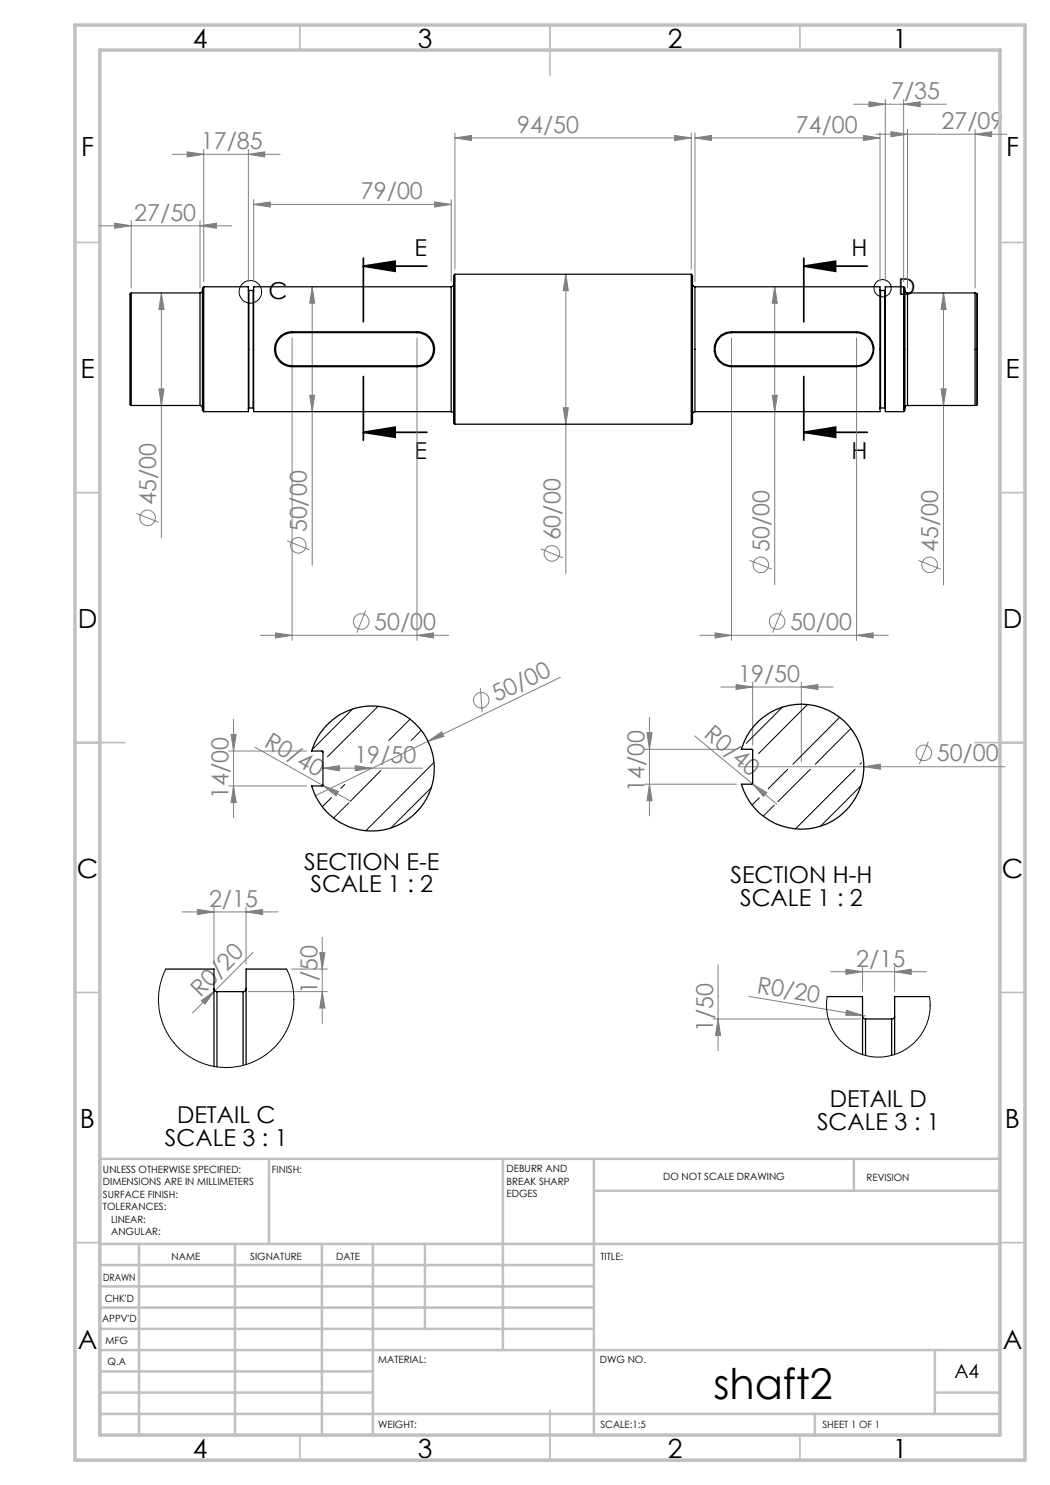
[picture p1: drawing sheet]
<svg xmlns="http://www.w3.org/2000/svg" width="210mm" height="297mm" viewBox="0 0 210 297" stroke-linecap="round" stroke-linejoin="round" font-family="sans-serif">
<g fill="none" stroke="#808080" stroke-width=".2">
<path d="M177.1 19.9v36.4M180.7 19.9v36.4M34.4 30.9h21.6M37.4 30.4l3.3 .5-3.3 .5zM40.7 29.9v26.4M49.7 30.9l3.3-.5v1zM49.7 29.9v26.4M50.7 39.9v16.4M90.2 39.9v16.4M91 27.6l3.3-.5v1zM91 26.6v27.2M91 27.6h47.3"/>
<path d="M134.9 27.1l3.4 .5-3.4 .5zM138.3 26.6v27.2M139 27.6l3.3-.5v1zM139 27.6h37M139 26.6v29.7M170.7 20.8h18.6M172.7 27.1l3.3 .5-3.3 .5zM173.8 20.4l3.3 .4-3.3 .5zM175.2 26.8h26.2M176 26.6v29.7M178.2 26.3l3.3 .5-3.3 .5zM180.7 20.8l3.3-.4v.9z"/>
<path d="M181.5 25.9v31.7M195 26.8l3.3-.5v1zM195 25.9v31.7M19.9 45.2h26.5M22.9 44.6l3.3 .6-3.3 .4zM26.2 44.1v13.5M32.3 58.6l.5 3.3h-1zM32.3 58.6v49M40 45.2l3.3-.6v1zM40 44.1v13.5M50.7 40.9l3.3-.5v1zM50.7 40.9h39.5"/>
<path d="M62.4 57.4l.5 3.2h-1zM62.4 57.4v55.7M86.9 40.4l3.3 .5-3.3 .5zM113.2 54.9l.5 3.2h-1.1zM113.2 54.9v59.8M154.9 57.4l.6 3.2h-1.1zM154.9 57.4v59.6M188.7 58.6l.5 3.3h-1zM188.7 58.6v58.4M31.8 77.8h1l-.5 3.3zM58.4 67.6v60.5M61.9 79.1h1l-.5 3.2z"/>
<path d="M83.4 67.6v60.5M146.3 67.6v60.5M154.4 79.1h1.1l-.6 3.2zM171.3 67.6v60.5M188.2 77.8h1l-.5 3.3zM112.6 81.6h1.1l-.5 3.2zM27.3 102.7l4.4 1.8M57.4 108.2l4.5 1.8M108.2 109.8l4.4 1.8M149.9 112.1l4.5 1.7M183.7 112.1l4.4 1.7M52.1 127.1h37.6"/>
<path d="M55.1 126.6l3.3 .5-3.3 .5zM73.1 122.1l-1.7 4.4M83.4 127.1l3.3-.5v1zM96.1 137.7l.3 4.7M112.1 135.5l-26.5 12.8M139.9 127.1h37.8M143 126.6l3.3 .5-3.3 .5zM144.2 137.4h22.4M147.2 136.9l3.3 .5-3.3 .5zM150.5 136.4v12.6M156.3 122.1l-1.8 4.4M160.3 136.4v15.9"/>
<path d="M160.3 137.4l3.3-.5v1zM171.3 127.1l3.3-.5v1zM45.7 150.2h15.6M45.7 157.2h15.6M46.2 146.9h1l-.5 3.3zM46.7 157.2l.5 3.3h-1zM46.7 143.9v19.6M51 149.4l13.6 7.7M64.6 157.1l3.1 1.2-.5 .9zM64.6 157.1l5.5 3.1M64.6 153.6h19.9M64.6 153.6l3.3-.5v1.1z"/>
<path d="M71 153.1l3.3 .5-3.3 .6zM74.3 152.6v.1M85.6 148.3l2.7-1.9 .5 .9zM85.6 148.3l-22.5 10.8M128.9 149.9h18.4M128.9 156.8h18.4M129.4 146.5h1l-.5 3.4zM129.9 156.8l.5 3.4h-1zM129.9 143.5v19.7M138.9 147.2l11.6 9.6M147.8 153.3h53.2M150.5 156.8l2.9 1.7-.7 .8z"/>
<path d="M150.5 156.8l4.9 4M172.8 153.3l3.3-.5v1zM185.7 148.3l-1.8 4.5M36.4 182.4h19.2M39.5 181.9l3.3 .5-3.3 .5zM42.8 181.4v11.4M43 198.2l-4.5 4.4M49.2 182.4l3.3-.5v1zM49.2 181.4v11.4M49.6 198.3h15.9M50.6 190.5l-7.6 7.7M58.3 193.8h7.2"/>
<path d="M64 190.5h1l-.5 3.3zM64.5 198.3l.5 3.3h-1zM64.5 187.5v17.2M143.6 193v17.1M149.8 199.3l22.7 3.8M166.2 194.3h19.1M169.2 193.8l3.3 .5-3.3 .6zM172.5 193.4v4.9M178.9 194.3l3.3-.5v1.1zM178.9 193.4v4.9M40.3 200.1l2.7-1.9-2 2.6zM142.6 203.8h29.5"/>
<path d="M143.6 203.8l.5 3.3h-1zM169.3 202.1l3.2 1h-3.3zM172.5 203.1l.6 .1"/>
<circle cx="29.5" cy="103.6" r="1.55"/>
<circle cx="59.7" cy="109.1" r="1.56"/>
<circle cx="110.4" cy="110.7" r="1.55"/>
<circle cx="152.2" cy="113" r="1.56"/>
<circle cx="185.9" cy="113" r="1.56"/>
<circle cx="72.2" cy="124.3" r="1.55"/>
<circle cx="155.4" cy="124.3" r="1.55"/>
<circle cx="96.3" cy="140" r="1.55"/>
<circle cx="184.8" cy="150.6" r="1.56"/>
</g>
<g fill="none" stroke="#000" stroke-width=".2">
<circle cx="50.1" cy="58.4" r="2.26"/>
<circle cx="176.5" cy="57.6" r="1.72"/>
</g>
<path d="M72.7 53.2l6.3-1v2.1zM72.7 53.2h12.7M72.7 51.6v12.7M160.8 53.2l6.3-1v2.1zM160.8 53.2h12.7M160.8 51.6v12.7M72.7 75.3v12.7M160.8 75.3v12.7M72.7 86.5l6.3-1.1v2.1zM72.7 86.5h12.7M160.8 86.5l6.3-1.1v2.1zM160.8 86.5h12.7" fill="none" stroke="#000" stroke-width=".35"/>
<g fill="none" stroke="#c0c0c0" stroke-width=".35">
<path d="M60 5v5M110 5v10M160 5v5M15 48.5h5M200 48.5h5M15 98.5h5M200 98.5h5M15 148.5h10M195 148.5h10M15 198.5h5M200 198.5h5M15 248.5h5"/>
<path d="M200 248.5h5M60 287v5M110 282v10M160 287v5"/>
</g>
<g fill="none" stroke="#c0c0c0" stroke-width=".5">
<path d="M53.8 231.8v17M100.6 231.8v38.2M118.8 231.8v55.2M118.8 238.2h81.2M170.8 231.8v6.4M200 231.8h-180v55.2M20 248.8h180M20 257.3h98.8M20 253h98.8M27.8 248.8v38.2M47 248.8v38.2M64.4 248.8v38.2"/>
<path d="M74.6 248.8v38.2M85 248.8v17M20 265.8h98.8M20 261.5h98.8M20 278.5h54.6M20 274.3h54.6M20 270h180M187 278.5h13M187 270v12.8M20 282.8h180M163 282.8v4.2"/>
</g>
<path d="M15 5h190v287h-190zM20 10h180v277h-180z" fill="none" stroke="#c0c0c0" stroke-width=".7"/>
<path d="M72.7 53.2l6.3-1v2.1zM72.7 86.5l6.3-1.1v2.1zM160.8 53.2l6.3-1v2.1zM160.8 86.5l6.3-1.1v2.1z" fill="#000"/>
<g fill="#808080">
<path d="M150.5 156.8l2.9 1.7-.7 .8z"/>
<path d="M64.6 157.1l3.1 1.2-.5 .9z"/>
<path d="M169.3 202.1l3.2 1h-3.3z"/>
<path d="M85.6 148.3l2.7-1.9 .5 .9z"/>
<path d="M40.3 200.1l2.7-1.9-2 2.6z"/>
<path d="M172.8 153.3l3.3-.5v1z"/>
<path d="M40 45.2l3.3-.6v1zM22.9 44.6l3.3 .6-3.3 .4zM86.9 40.4l3.3 .5-3.3 .5zM50.7 40.9l3.3-.5v1zM49.7 30.9l3.3-.5v1zM37.4 30.4l3.3 .5-3.3 .5zM134.9 27.1l3.4 .5-3.4 .5zM91 27.6l3.3-.5v1zM172.7 27.1l3.3 .5-3.3 .5zM139 27.6l3.3-.5v1zM180.7 20.8l3.3-.4v.9zM173.8 20.4l3.3 .4-3.3 .5zM195 26.8l3.3-.5v1zM178.2 26.3l3.3 .5-3.3 .5zM171.3 127.1l3.3-.5v1zM143 126.6l3.3 .5-3.3 .5zM49.2 182.4l3.3-.5v1zM39.5 181.9l3.3 .5-3.3 .5zM178.9 194.3l3.3-.5v1.1zM169.2 193.8l3.3 .5-3.3 .6z"/>
<path d="M64.6 153.6l3.3-.5v1.1zM71 153.1l3.3 .5-3.3 .6zM147.2 136.9l3.3 .5-3.3 .5zM160.3 137.4l3.3-.5v1z"/>
<path d="M83.4 127.1l3.3-.5v1zM55.1 126.6l3.3 .5-3.3 .5z"/>
<path d="M61.9 79.1h1l-.5 3.2zM62.4 57.4l.5 3.2h-1z"/>
<path d="M46.2 146.9h1l-.5 3.3zM46.7 157.2l.5 3.3h-1z"/>
<path d="M32.3 58.6l.5 3.3h-1zM31.8 77.8h1l-.5 3.3zM113.2 54.9l.5 3.2h-1.1zM112.6 81.6h1.1l-.5 3.2zM154.9 57.4l.6 3.2h-1.1zM154.4 79.1h1.1l-.6 3.2zM188.7 58.6l.5 3.3h-1zM188.2 77.8h1l-.5 3.3zM64 190.5h1l-.5 3.3zM64.5 198.3l.5 3.3h-1zM143.6 203.8l.5 3.3h-1zM129.4 146.5h1l-.5 3.4zM129.9 156.8l.5 3.4h-1z"/>
</g>
<g fill="none" stroke="#000" stroke-width=".25">
<path d="M26.2 58.6v22.5M26.2 58.6l-.2 .2v22.1l.2 .2M26.2 58.6h13.8M40 58.6v22.5M40.5 58.1l-.1 .4-.4 .1M40.7 57.4v24.9M40.7 57.4h9v24.9h-9M40.7 57.4a.75 .75 0 0 0-.2 .8v23.3a.75 .75 0 0 0 .2 .8M49.7 58l.1 .1M49.8 58.1v23.5M49.8 58.1h.8M50.6 58.1v23.5"/>
<path d="M50.7 58l-.1 .1M90.2 57.4h-39.5v24.9h39.5M90.2 57.4v24.9M90.7 56.8v.3l-.5 .3M91 54.9v29.9M91 54.9l-.3 .2v29.5l.3 .2M91 54.9h47.3M138.3 54.9v29.9M138.3 54.9l.2 .2v29.5l-.2 .2M138.5 56.8l.1 .3 .4 .3M139 57.4h37v24.9h-37M139 57.4v24.9"/>
<path d="M176 58l.1 .1M176.1 58.1v23.5M176.1 58.1h.9M177 58.1v23.5M177.1 58l-.1 .1M180.7 57.4l.3 .2v24.5l-.3 .2M180.7 57.4v24.9M180.7 57.4h-3.6v24.9h3.6M181 58.1l.2 .4 .3 .1M181.5 58.6v22.5M181.5 58.6h13.5M195 58.6l.4 .1"/>
<path d="M195 58.6v22.5M195.4 58.7v22.3M58.4 66.4a3.5 3.5 0 0 0-3.5 3.4 3.5 3.5 0 0 0 3.5 3.5M58.4 73.2v.1M58.4 66.4v.1M58.4 66.5a3.3 3.3 0 0 0-3.3 3.3 3.3 3.3 0 0 0 3.3 3.4M58.4 73.3h25M58.4 66.4h25M58.4 73.2h25M58.4 66.5h25M83.4 66.4a3.5 3.5 0 0 1 3.5 3.4 3.5 3.5 0 0 1-3.5 3.5M83.4 66.5a3.3 3.3 0 0 1 3.3 3.3 3.3 3.3 0 0 1-3.3 3.4"/>
<path d="M83.4 66.4v.1M83.4 73.2v.1M146.3 66.4a3.5 3.5 0 0 0-3.5 3.4 3.5 3.5 0 0 0 3.5 3.5M146.3 73.2v.1M146.3 66.4v.1M146.3 66.5a3.3 3.3 0 0 0-3.3 3.3 3.3 3.3 0 0 0 3.3 3.4M146.3 73.3h25M146.3 66.4h25M146.3 73.2h25M146.3 66.5h25M171.3 66.4a3.5 3.5 0 0 1 3.5 3.4 3.5 3.5 0 0 1-3.5 3.5M171.3 73.2v.1"/>
<path d="M171.3 66.4v.1M171.3 66.5a3.3 3.3 0 0 1 3.3 3.3 3.3 3.3 0 0 1-3.3 3.4M26.2 81.1h13.8M40 81.1l.4 .1 .1 .4M49.8 81.6l-.1 .1M49.8 81.6h.8M50.6 81.6l.1 .1M90.2 82.3l.4 .2 .1 .3M91 84.8h47.3M139 82.3l-.4 .2-.1 .3M176.1 81.6l-.1 .1M176.1 81.6h.9"/>
<path d="M177 81.6l.1 .1M181.5 81.1l-.3 .1-.2 .4M181.5 81.1h13.5M195.4 81l-.4 .1M65.3 145a12.5 12.5 0 0 1 19.2 1.3 12.5 12.5 0 0 1-4.6 18.6 12.5 12.5 0 0 1-17.6-7.7h2.2l.1-.1v-6.8l-.1-.1h-2.2l.6-1.6 .8-1.5zM151.8 144.2a12.5 12.5 0 0 1 18.8 2.1 12.5 12.5 0 0 1-5 18.4 12.5 12.5 0 0 1-17.3-7.9h2.1l.1-.1v-6.7l-.1-.1h-2.1a12.4 12.4 0 0 1 3.5-5.7zM33.2 193.8h9.6v19.5M42.8 197.7a.6 .6 0 0 0 .6 .6M43.4 198.3v15.1M43.4 198.3h5.2M48.6 198.3v14.8M49.2 197.7a.55 .55 0 0 1-.6 .6"/>
<path d="M57.3 193.8h-8.1v19.1M165.5 199.3h7v11.6M185.9 199.3h-7v11.6M172.5 203.2a.6 .6 0 0 0 .6 .6M173.1 203.8v7.3M173.1 203.8h5.2M178.3 203.8v7.3M178.9 203.2a.6 .6 0 0 1-.6 .6"/>
</g>
<g fill="none" stroke="#000" stroke-width=".2">
<path d="M66.3 159.5l-1.8 1.9M69 156.9l-.8 .8M70.6 141.8l-8 8M75.6 141.3l-10.1 10.1M76.2 154.1l-6.1 6.1M82 143.8l-4.2 4.3M84.2 146.1l-2 2M86.3 157.5l-8.1 8.1M86.8 152.5l-13.6 13.7M151.9 159.6l-1.5 1.4M156.5 141.4l-7.2 7.3M157.6 153.8l-4 4"/>
<path d="M161.5 140.9l-9.8 9.8M162.1 153.8l-6.5 6.5M167.9 143.5l-9.3 9.4M170.2 145.7l-7.1 7.2M171 153.8l-11.9 12M172.2 157.2l-8.1 8M172.3 152.6l-.3 .3M69.7 160.6l-3 3M154.8 161l-2.2 2.2M33.2 193.8l-.7 1.5-.5 1.8-.3 3 .2 2 .3 1.5 .4 1.3 1.1 2.1 1.2 1.7 1.1 1.2 1.5 1.2 1.3 .8 1.6 .7 1.6 .5 2.7 .4h1.7l1.7-.3 1.5-.4 1.8-.7 1.9-1.2 1-.9 1.3-1.3 1.1-1.5 1.4-2.8 .4-1.4 .3-2.1v-1.8l-.2-1.7-.6-2-.7-1.6M165.5 199.3l-.2 2.5 .3 1.6 .6 1.8 1.2 2.1 1.4 1.6 1.7 1.1 2.4 1.1 2.2 .3 2.1-.1 2.4-.6 1.9-1.1 1.7-1.4 1.5-2 1-2.5 .3-1.8-.1-2.6"/>
</g>
<text font-size="8.5" x="142.7" y="279.7">shaft2</text>
<g font-size="5.3">
<text x="38.5" y="9.5">4</text>
<text x="83.5" y="9.5">3</text>
<text x="133.6" y="9.5">2</text>
<text x="178.6" y="9.5">1</text>
<text x="16.2" y="31.3">F</text>
<text x="201.2" y="31.3">F</text>
<text x="16.1" y="75.5">E</text>
<text x="201.1" y="75.5">E</text>
<text x="15.5" y="125.5">D</text>
<text x="200.5" y="125.5">D</text>
<text x="15.4" y="175.5">C</text>
<text x="200.4" y="175.5">C</text>
<text x="16" y="225.5">B</text>
<text x="201" y="225.5">B</text>
<text x="15.5" y="269.8">A</text>
<text x="200.5" y="269.8">A</text>
<text x="38.5" y="291.5">4</text>
<text x="83.5" y="291.5">3</text>
<text x="133.6" y="291.5">2</text>
<text x="178.6" y="291.5">1</text>
</g>
<g font-size="4.7" fill="#808080">
<text x="178.2" y="19.8">7/35</text>
<text x="40.2" y="29.8">17/85</text>
<text x="103.4" y="26.6">94/50</text>
<text x="159.2" y="26.6">74/00</text>
<text x="188.3" y="25.8">27/09</text>
<text x="72.2" y="39.9">79/00</text>
<text x="26.9" y="44.1">27/50</text>
<text x="31.2" y="101" transform="rotate(-90 31.2 101)">45/00</text>
<text x="61.4" y="106.5" transform="rotate(-90 61.4 106.5)">50/00</text>
<text x="112.1" y="108.1" transform="rotate(-90 112.1 108.1)">60/00</text>
<text x="153.9" y="110.4" transform="rotate(-90 153.9 110.4)">50/00</text>
<text x="187.7" y="110.4" transform="rotate(-90 187.7 110.4)">45/00</text>
<text x="74.8" y="126">50/00</text>
<text x="158" y="126">50/00</text>
<text x="147.7" y="136.4">19/50</text>
<text x="99.3" y="140.4" transform="rotate(-26 99.3 140.4)">50/00</text>
<text x="52.6" y="149.2" transform="rotate(30 52.6 149.2)">R0/40</text>
<text x="140.6" y="147.2" transform="rotate(40 140.6 147.2)">R0/40</text>
<text x="70.9" y="152.6">19/50</text>
<text x="187.4" y="152.3">50/00</text>
<text x="45.7" y="159.8" transform="rotate(-90 45.7 159.8)">14/00</text>
<text x="128.9" y="158.4" transform="rotate(-90 128.9 158.4)">14/00</text>
<text x="41.8" y="181.4">2/15</text>
<text x="171.3" y="193.3">2/15</text>
<text x="40.1" y="199.6" transform="rotate(-45 40.1 199.6)">R0/20</text>
<text x="63.5" y="198.8" transform="rotate(-90 63.5 198.8)">1/50</text>
<text x="151.2" y="198.5" transform="rotate(10 151.2 198.5)">R0/20</text>
<text x="142.6" y="206.3" transform="rotate(-90 142.6 206.3)">1/50</text>
</g>
<g font-size="4.7">
<text x="82.9" y="51.1">E</text>
<text x="170.3" y="51.1">H</text>
<text x="53.7" y="59.7">C</text>
<text x="179.6" y="59">D</text>
<text x="82.9" y="91.8">E</text>
<text x="170.3" y="91.8">H</text>
<text x="60.9" y="173.9">SECTION E-E</text>
<text x="62.1" y="178.5">SCALE 1 : 2</text>
<text x="146.1" y="176.6">SECTION H-H</text>
<text x="148" y="181.1">SCALE 1 : 2</text>
<text x="166" y="221.5">DETAIL D</text>
<text x="35.4" y="224.6">DETAIL C</text>
<text x="163.4" y="226">SCALE 3 : 1</text>
<text x="33" y="229.1">SCALE 3 : 1</text>
</g>
<text font-size="3.9" x="190.9" y="275.5">A4</text>
<g font-size="2">
<text x="20.6" y="234.6">UNLESS OTHERWISE SPECIFIED:</text>
<text x="20.6" y="237.1">DIMENSIONS ARE IN MILLIMETERS</text>
<text x="20.6" y="239.6">SURFACE FINISH:</text>
<text x="54.4" y="234.6">FINISH:</text>
<text x="101.3" y="234.5">DEBURR AND</text>
<text x="101.3" y="237">BREAK SHARP</text>
<text x="101.3" y="239.5">EDGES</text>
<text x="132.6" y="236">DO NOT SCALE DRAWING</text>
<text x="173.3" y="236.2">REVISION</text>
<text x="20.6" y="242.1">TOLERANCES:</text>
<text x="22.2" y="244.6">LINEAR:</text>
<text x="22.2" y="247.1">ANGULAR:</text>
<text x="34.3" y="252">NAME</text>
<text x="50" y="251.9">SIGNATURE</text>
<text x="67.2" y="251.9">DATE</text>
<text x="120.1" y="251.9">TITLE:</text>
<text x="20.6" y="256.1">DRAWN</text>
<text x="20.9" y="260.3">CHK'D</text>
<text x="20.4" y="264.4">APPV'D</text>
<text x="21.1" y="268.8">MFG</text>
<text x="21.5" y="273">Q.A</text>
<text x="75.6" y="272.5">MATERIAL:</text>
<text x="120" y="272.5">DWG NO.</text>
<text x="75.6" y="285.5">WEIGHT:</text>
<text x="120.1" y="285.6">SCALE:1:5</text>
<text x="164.5" y="285.6">SHEET 1 OF 1</text>
</g>
</svg>
